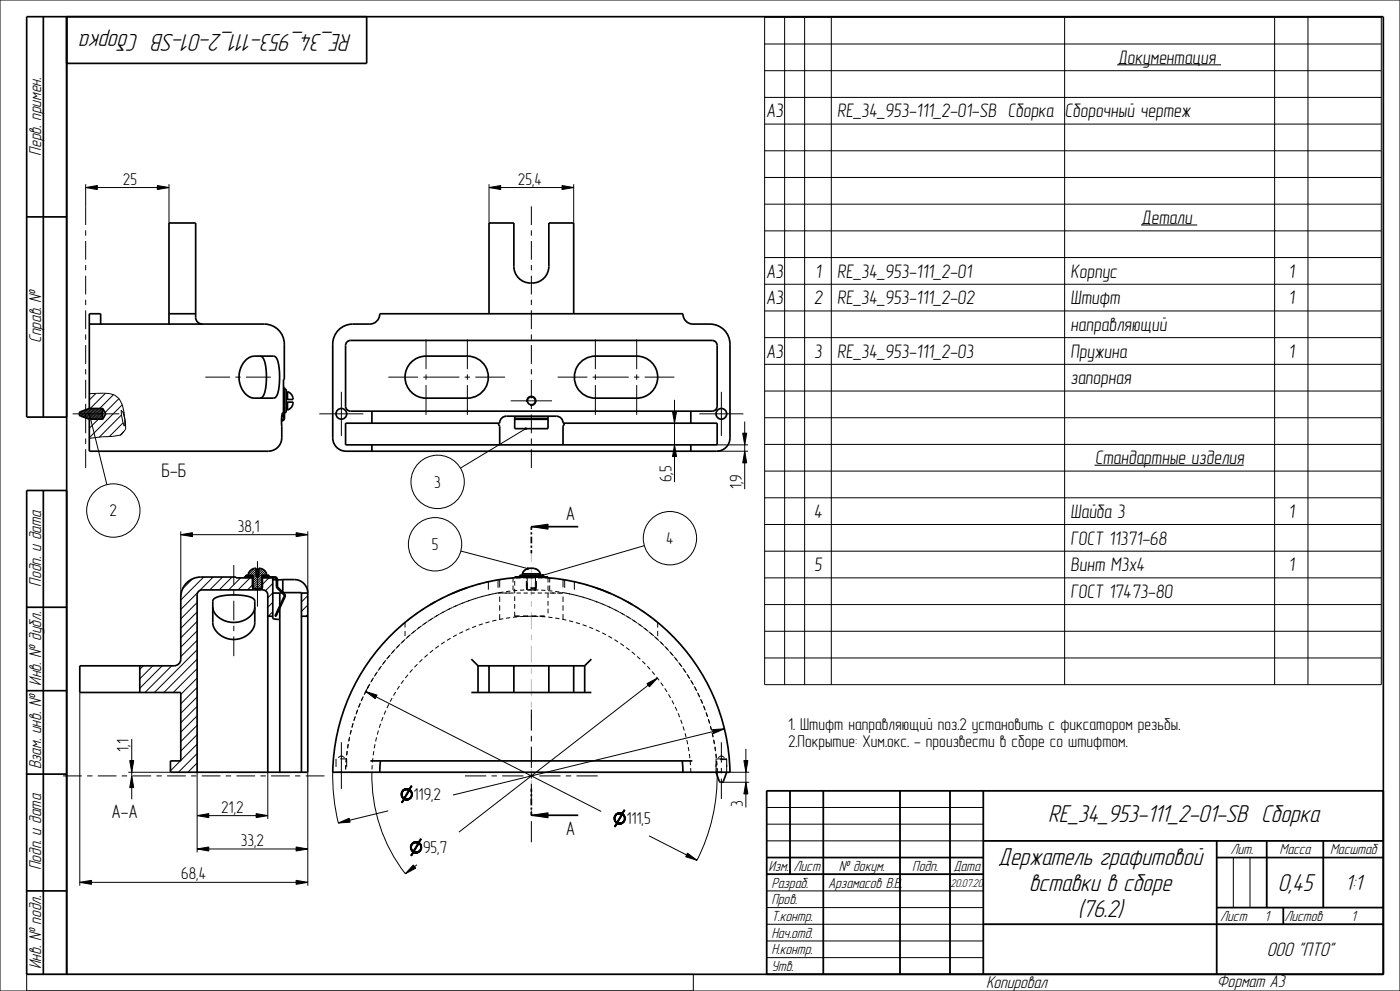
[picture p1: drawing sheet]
<svg xmlns="http://www.w3.org/2000/svg" width="420mm" height="297mm" viewBox="0 0 420 297" stroke-linecap="round" stroke-linejoin="round" font-family="sans-serif">
<path d="M159.4 157.8l5-.7v1.5zM159.4 244.3l5-.7v1.5z" fill="#000"/>
<g fill="none" stroke="#000" stroke-width=".3">
<path d="M0 0h420v297h-420zM26.8 118a20.4 20.4 0 0 1 7.5 .3l1.4 1.2M28.8 117.9l-2 2M31.6 117.9l-4.5 4.5M34 118.3l-4.1 4.1M35.7 119.4l-4.2 4.2M35.7 119.5l1 1.8M24.4 123.3l-.6 .6M25.1 123.1l-1.3 1.2M25.7 122.8l-1.7 1.8M26.4 122.6l-2.1 2.1M27 122.4l-2.4 2.4"/>
<path d="M27.4 122.4l-2.5 2.5M27.8 122.4l-2.6 2.6M28.3 122.4l-2.8 2.8M28.7 122.4l-2.9 2.9M29.1 122.4l-3 3M29.5 125.6l-2.7 2.8M29.5 122.4l-3 3.1M30 122.4l-3.2 3.2M30.4 122.4l-3.2 3.2M30.7 122.5l-3.1 3.1M30.8 122.9l-2.8 2.7M30.8 123.3l-2.3 2.3"/>
<path d="M30.8 123.7l-1.9 1.9M30.8 124.2l-1.5 1.4M30.8 124.6l-1 1M30.8 125l-.6 .6M36.4 124.4v-1.5l.5 .7 .7 2.4 .1 2.6-1.4 1.8-2.6 .4-3.1 .1-3.8 .5M36.4 124.4l-6.6 6.6M36.7 121.3a13.3 13.3 0 0 1 .6 6.4l-.9-3.3M36.7 121.3l-9.9 9.9M36.9 126.7l-4.1 4.1M37.2 129.3l-1.2 1.1M37.2 123.6l-.2 .2M37.6 126l-.2 .2"/>
<path d="M158 120.5l.1-1 .8-.7a1.42 1.42 0 0 1 1.9 1.2 1.42 1.42 0 0 1-1.8 1.5M159.4 157.8l5-.7v1.5zM57.7 173.5l-2.9 2.9M59.3 177.6l-5.1 5.1M61.1 172.9l-6.9 6.9M64 172.9l-4.1 4.1M66.8 172.9l-3.9 3.9M69.6 172.9l-3.8 3.9M72.2 173.2l-3.6 3.6M73.2 173.1l.1 .1M73.2 173l.3 .2M73.3 172.9l.3 .3"/>
<path d="M73.5 172.9l.3 .3M73.6 172.9l.3 .3M73.7 172.9l.3 .3M73.8 172.4l-.1 .3M73.9 172.9l.3 .3M74 172.9l.3 .3M74.2 172.9l.3 .3M74.3 172.4l-.1 .5M74.3 172.9l.3 .3M74.4 172.9l.3 .3M74.6 172.9l.3 .3M74.8 172.4l-.1 .5 .3 .3-3.6 3.6"/>
<path d="M74.9 172.9l.3 .3M75 172.9l.3 .3M75.2 172.9l.3 .3M75.3 172.4l-.1 .5M75.3 172.9l.3 .3M75.4 172.9l.3 .3M75.6 172.9l.1 .1M75.7 172.9h.1M75.7 175.3l-1.5 1.5M75.8 173.2v3.6M76 172.4v4M76.2 170.4l-1.7 1.7"/>
<path d="M76.8 170.4l-1.9 2M76.8 171.1l-1.2 1.3M76.8 171.8l-1.1 1.1M76.8 172.5l-1.1 1.1M77.2 172.8l-1.5 1.5M77.7 170.3h-.1M78.2 170.4l-.6 .6M78.5 172.4v4M78.7 173.2v3.6M78.7 172.6l-3 3M78.7 173.3l-2.9 2.9M78.7 174l-2.4 2.4"/>
<path d="M78.7 174.6l-1.7 1.8M78.7 175.3l-1.1 1.1M78.7 176l-.4 .4M78.7 173.1l.1 .1M78.7 172.9l.3 .3M78.7 170.6l-1.1 1.1M78.8 172.9l.3 .3M79 172.9l.3 .3M79.1 172.9l.3 .3M79.2 170.8l-1.6 1.6M79.3 172.9l.3 .3M79.3 172.4l-.1 .5"/>
<path d="M79.4 172.9l.3 .3M79.5 171.1l-3.8 3.8M79.5 172.9l.3 .3M79.7 172.9l.3 .3M79.8 172.4l-.1 .5M79.8 171.5l-.9 .9M79.8 172.9l.3 .3M80 172.9l.3 .3M80 172l-.4 .4M80.1 172.9l.3 .3M80.3 172.4l-.1 .5 .3 .3M80.4 172.9l.3 .3-2 1.9"/>
<path d="M80.5 172.9l.3 .3M80.7 172.9l.3 .3M80.8 172.9l.3 .3M80.9 172.9l.3 .3M81.1 172.9l.3 .3M81.2 172.9l.3 .3M81.4 172.9l.3 .3M81.5 172.9l.3 .3M81.7 172.9l.3 .3M81.8 172.9l.3 .3M81.8 174.9l-2.1 2.1M81.8 177.7l-1.5 1.5"/>
<path d="M81.9 172.9l.3 .3M82.1 172.9l.3 .3M82.2 172.9l.4 .3M82.4 172.9l.8 .9M82.5 172.9l.7 .7M82.7 173l.5 .4M82.9 173.6l.3 .3M82.9 175.6l.5 .4M82.9 175.4l.3 .3M82.9 175.3l.3 .3M82.9 175.2l.3 .3M82.9 175l.3 .3"/>
<path d="M82.9 174.9l.3 .3M82.9 174.7l.3 .3M82.9 174.6l.3 .3M82.9 174.5l.3 .3M82.9 174.3l.3 .3M82.9 174.2l.3 .3M82.9 174l.3 .3M82.9 173.9l.3 .3M82.9 173.7l.3 .3M82.9 175.7l2.6 2.6M83 175.9l2.6 2.6M83.1 176.2l2.5 2.4"/>
<path d="M84.7 180l.2 .2M84.7 179.9l.2 .2M84.7 179.8l.3 .2M84.8 179.7l.2 .2M84.8 179.6l.3 .2M84.9 179.5l.2 .2M84.9 179.4l.3 .2M85 179.3l.2 .2M85 179.2l.2 .2M85.1 179.1l.2 .2M85.1 179l.2 .3M85.2 178.9l.2 .3"/>
<path d="M85.2 178.8l.2 .3M85.2 178.7l.3 .3M85.3 178.5l.2 .2M85.3 178.6l.2 .3M92.3 178.5l-1.9 1.9M140.8 180l-1.2 .4M142.8 179.3l-1.2 .4M144.8 178.7l-1.2 .4M146.9 178.2l-1.3 .3M148.9 177.8l-1.2 .2M149.9 177.6v.1M150.8 177.7h1.2"/>
<path d="M151 177.4l-1.2 .2M152.9 177.7h1.2M153.1 177.1l-1.3 .2M154 173.2h.1M154.4 173.2h.1M154.4 174.1v1.4M154.4 176.4v1.4M154.4 178.7v1.4M154.8 173.2h1.3M155 177.7h1.2M155.2 177l-1.3 .1M155.2 176.9v.1"/>
<path d="M156.7 171.8v.1M156.8 171.8h-.1M156.9 171.6l-.1 .2M156.9 171.5v.1M157 173.2h1.3M157.1 177.7h1.3M157.3 176.8l-1.3 .1M157.5 170.8l-.6 .7M157.6 170.8h-.1M157.7 170.7l-.1 .1M157.8 172.4h1.6M157.9 172.8h1.8"/>
<path d="M158 172.5v.3M158 174.6v2.2M158 176.2l.2 .2M158.2 172.4v2.4M158.3 176.8h-.1M158.4 176.8h-.1M158.4 176.8h.1M158.5 170.4h.1M158.6 170.4h-.1M158.6 170.4h.1M158.7 176.8h-.3M158.8 176.8h-.2"/>
<path d="M158.8 176.8h.1M159 176.8h.1M159 176.8h-.3M159.1 176.8h-.1M159.1 176.1h1.8M159.1 176.8h.1M159.2 173.2h1.3M159.2 177.7h1.3M159.3 176.8h-.1M159.3 176.8h.1M159.4 176.8h-.1M159.4 176.8h-1.3"/>
<path d="M159.4 176.8h.1M159.4 176.8h-.3M159.5 176.8h.1M159.6 176.8h.1M159.9 176.8h.1M159.9 176.8h.4M160.1 176.8h.1M160.2 176.8h.1M160.3 176.8h.5M160.3 176.8h.1M160.3 170.4h.1M160.4 170.4h.1"/>
<path d="M160.4 176.8h.1M160.4 170.4l.2 .1M160.5 172.4h1.6M160.6 170.5h.1M160.6 170.5l.3 .1M160.7 172.4v2.4M160.8 176.2l-1.6 .2M160.8 176.8h.1M160.8 176.8h.7M160.8 174.6v2.2M160.9 172.5v.3M160.9 170.6h.1"/>
<path d="M160.9 170.6l.6 .4M161.3 177.7h1.3M161.4 173.2h1.3M162.1 171.8h.1M162.1 171.8v.2M162.4 176.9h1.2M163.4 177.7h1.3M163.6 173.2h1.3M164.4 173.2v1.4M164.4 175.5v1.4M164.4 177.8v1.4M164.5 177l1.2 .1"/>
<path d="M165.5 177.7h1.3M166.6 177.2l1.2 .2M167.6 177.7h1.3M168.6 177.6l1.3 .2M168.9 177.6v.1M170.7 177.9l1.3 .3M172.8 178.4l1.2 .3M174.8 179l1.2 .3M176.8 179.6l1.2 .4M43 199.5l-1.1 1.1M45.8 199.5l-3.9 3.9M48.7 199.5l-6.8 6.8"/>
<path d="M51.5 199.5l-8 8M59.1 180.6l-4.9 4.9M59.1 183.4l-4.9 4.9M59.1 186.2l-4.9 4.9M59.1 189.1l-4.9 4.9M59.1 191.9l-4.9 4.9M59.1 194.7l-12.8 12.8M59.1 197.6l-9.9 9.9M81.8 180.5l-1.5 1.5M81.8 183.3l-1.3 1.4M82.5 184.5l.2 .2M82.6 184.4l.2 .3"/>
<path d="M82.6 184.3l.3 .3M82.7 184.2l.2 .3M82.7 184.1l.2 .3M82.8 184l.2 .3M82.8 183.9l.2 .3M82.9 183.8l.2 .3M82.9 183.8l.2 .2M82.9 183.7l.3 .2M83 183.6l.2 .2M83 183.5l.3 .2M83.1 183.4l.2 .2M83.1 183.3l.3 .2"/>
<path d="M83.2 183.2l.2 .2M83.2 183.1l.2 .2M83.3 183l.2 .2M83.3 182.9l.2 .2M83.4 182.8l.2 .2M83.4 182.7l.2 .2M83.4 182.6l.3 .2M83.5 182.5l.2 .2M83.5 182.4l.3 .2M83.6 182.3l.2 .2M83.6 182.2l.2 .2M83.7 182.1l.2 .2"/>
<path d="M83.7 182l.2 .2M83.8 181.9l.2 .2M83.8 181.8l.2 .2M83.8 181.7l.3 .3M83.9 181.6l.2 .3M83.9 181.5l.3 .3M84 181.4l.2 .3M84 181.3l.3 .3M84.1 181.2l.2 .3M84.1 181.1l.2 .3M84.2 181.1l.2 .2M84.2 181l.2 .2"/>
<path d="M84.3 180.9l.2 .2M84.3 180.8l.2 .2M84.3 180.7l.3 .2M84.4 180.6l.2 .2M84.4 180.5l.3 .2M84.5 180.4l.2 .2M84.5 180.3l.2 .2M84.6 180.2l.2 .2M84.6 180.1l.2 .2M92.3 181.3l-1.9 1.9M92.3 184.2l-.5 .5M114.2 199.9l-.7 1.1"/>
<path d="M115.5 198.2l-.8 1M116.8 196.6l-.8 1M118.2 195l-.9 1M119.6 193.5l-.8 .9M121.1 192l-.9 .9M122.7 190.6l-.9 .8M124.3 189.2l-1 .8M125.2 199.1l-.9 .9M126 187.9l-1 .8M126.7 197.6l-.9 .9M127.7 186.7l-1 .7M128.3 196.2l-.9 .8"/>
<path d="M129.4 185.5l-1 .7M129.9 194.8l-.9 .8M131.2 184.4l-1 .7M131.6 193.6l-1 .7M133.1 183.4l-1.1 .6M133.4 192.4l-1.1 .7M135 182.4l-1.2 .6M135.2 191.3l-1.1 .6M136.9 181.5l-1.2 .6M137 190.2l-1.1 .6M138.8 180.7l-1.2 .5M138.9 189.3l-1.1 .5"/>
<path d="M140.9 188.4l-1.2 .5M142.8 187.7l-1.2 .4M144.8 187l-1.2 .4M146.9 186.4l-1.3 .3M148.9 185.9l-1.2 .2M151 185.4l-1.3 .3M153.1 185.1l-1.3 .2M154.4 181v1.4M154.4 183.3v1.4h1.5M154.4 184.6h1.5M155.1 184.9l-1.2 .1M155.2 184.9h-.1"/>
<path d="M156.9 184.7h1.5M156.9 184.6h1.5M157.3 184.7l-1.3 .1M158.1 184.7h2.8M159.4 184.6h1.5M160.3 184.7h1.2M161.9 184.7h1.5M161.9 184.6h1.5M162.4 184.8l1.2 .1M164.4 184.6h.1M164.4 180.1v1.4M164.4 182.4v1.4"/>
<path d="M164.4 184.7h.1M164.5 185l1.2 .1M166.6 185.2l1.2 .2M168.7 185.6l1.2 .3M170.7 186l1.3 .4M172.8 186.6l1.2 .4M174.8 187.2h.1M174.8 187.2l1.2 .5M176.8 188l1.2 .4M178.7 188.8l1.2 .5M178.8 180.3h.1M178.8 180.3l1.2 .4"/>
<path d="M180.6 189.7l1.2 .5M180.8 181l1.1 .5M182.5 190.6l1.1 .7M182.7 181.9l1.2 .5M184.4 191.7l1 .7M184.6 182.8l1.1 .6M186.1 192.8l1.1 .8M186.5 183.8l1.1 .6M187.9 194.1l1 .7M188.3 184.9l1.1 .6M189.5 195.4l1 .8M190.1 186l1 .7"/>
<path d="M191.1 196.7l1 .9M191.8 187.2l1 .7M192.7 198.2l.9 .9M193.5 188.4l1 .8M194.2 199.7l.8 .9M195.2 189.8l.9 .8M196.7 191.1l1 .9M198.3 192.6l.9 .9M199.8 194.1l.8 .9M201.2 195.6l.8 1M202.6 197.2l.8 1M203.9 198.9l.7 1"/>
<path d="M59.1 200.4l-7.1 7.1M59.1 203.2l-4.9 4.9M59.1 206l-4.9 4.9M59.1 208.9l-4.9 4.9M59.1 211.7l-4.9 4.9M59.1 214.5l-4.9 4.9M59.1 217.4l-4.9 4.9M105.3 218.9l-.3 1.3M105.9 216.9l-.3 1.2M106.5 214.9l-.4 1.2M107.2 212.9l-.4 1.2M107.5 212.1h.1"/>
<path d="M108 210.9l-.5 1.2M108.9 209l-.6 1.2M109.8 207.1l-.6 1.1M110.8 205.2l-.6 1.2M111.9 203.4l-.7 1.1M113 201.7l-.7 1M113.5 218.9l-.3 1.3M114.2 216.9l-.4 1.2M114.9 214.9l-.4 1.2M115.7 213l-.5 1.1M116.6 211.1l-.5 1.1M117.6 209.2l-.6 1.1"/>
<path d="M118.7 207.4l-.6 1.1M119.9 205.6l-.7 1.1M121.1 203.9l-.8 1M122.4 202.2l-.8 1M123.8 200.6l-.9 1M195.6 201.2l.8 1M197 202.9l.7 1M198.2 204.6l.8 1M199.4 206.3l.7 1.1M200.5 208.1l.7 1.1M201.6 209.9l.6 1.2M202.5 211.8l.6 1.2"/>
<path d="M203.4 213.8l.5 1.1M204.2 215.7l.4 1.2M204.9 217.7l.4 1.2M205.1 200.6l.7 1.1M205.5 219.7l.3 1.3M206.3 202.4l.7 1M207.4 204.2l.6 1M208.4 206l.6 1.1M209.4 207.9l.5 1.1M210.3 209.8l.5 1.1M211.1 211.7l.5 1.2M211.9 213.7l.4 1.2"/>
<path d="M212.5 215.7l.4 1.2M213.1 217.7l.4 1.2M213.7 219.7l.2 1.3M51.3 228l-.2 .2M54.1 228l-3 3M59.1 220.2l-4.9 4.9M59.1 223l-4.9 4.9M59.1 225.8l-5.6 5.6M59.1 228.7l-2.7 2.7M103.7 229.3v1.3M103.9 227.2l-.1 1.3M104.2 225.1l-.2 1.3"/>
<path d="M104.5 223l-.2 1.3M104.9 221l-.3 1.2M111.7 229.3l-.1 1.3M111.9 227.2l-.2 1.3M112.1 225.1l-.1 1.3M112.5 223l-.2 1.3M113 221l-.3 1.2M206 221.8l.3 1.2M206.5 223.9l.2 1.2M206.8 226l.2 1.2M207 228.1l.1 1.2M207.2 230.2v1.2"/>
<path d="M214.1 221.8l.2 1.2M214.5 223.9l.2 1.2M214.8 226l.1 1.2M214.8 229.2v2.2M215 228.1l.1 1.2M215.1 230.2v1.2M216.1 227.6h1.9M216.7 227.4l-1.8 .2M217.8 227.4l.1 .2M218 229.2v2.2M230 237h185v55h-185zM237 237v25"/>
<path d="M247 237v55M270 237v55M285 237v55M295 237v55M159.4 244.3l5-.7v1.5zM230 242h65M230 247h65M230 252h185M230 257h65M365 257h50M365 252v40M370 257v15"/>
<path d="M375 257v15M380 252v20M397 252v20M230 262h65M230 267h65M230 272h65M230 277h185M365 272h50M385 272v5M8 297v-5h200v5M230 282h65M230 287h65"/>
</g>
<g fill="none" stroke="#000" stroke-width=".51">
<path d="M13 5v120M20 5v287M110 5v14h-90M8 65h12M26.8 97.1h52.5a6 6 0 0 1 6 6M30.2 97.1v-3.1h-3.4v28.4M50.7 97.1v-30.3h8v28.3a2 2 0 0 0 2 2M50.7 94h8M101.6 98.9l1-.9 1.9-.7 6.4-.2a3 3 0 0 0 3-3.1h91a3 3 0 0 0 3 3.1h5.1a6 6 0 0 1 6 6v28.1a4 4 0 0 1-4 4h-111.2a4 4 0 0 1-4-4v-28.1l.4-2 .5-1.2zM146.7 94v-27.2h7.5v13a5.3 5.3 0 0 0 5.2 5 5.3 5.3 0 0 0 5.3-5v-13h7.4v27.2M85 116.1h.3v9.2a.81 .81 0 0 1-.8 .8M85.3 113.7h-.3v11.6l-.2 .5h-.3"/>
<path d="M85.8 119.7h2.1M86.2 117.4v2.3M104.1 102.5l1.1-.5h108.4a1.5 1.5 0 0 1 1.5 1.5v18.2a1.5 1.5 0 0 1-1.5 1.5h-108.4a1.5 1.5 0 0 1-1.5-1.5v-18.2zM20 125h-12v-120h407v287h-407v-145h12M26.8 125.6v9.6h53.7a4 4 0 0 0 4-4M26.8 122.4l-2.7 1-.3 .5v.5l.3 .3 2.7 .9M26.8 125.6h4M26.8 122.4h4M30.6 122.4l.2 .2M30.8 122.4l1 1.6-1 1.6M30.8 122.4v3.2M30.8 125.4l-.2 .2"/>
<path d="M85 124.7h.1M85.8 120.5h2.1M86.2 120.5v2.4M103.7 126.8l46.2-.1a2 2 0 0 1 2-2h15a2 2 0 0 1 2 2.1h46.2v6.5h-111.4zM111.6 123.2v3.6M111.6 133.3v1.9M154.4 124.7v3.8h10v-3.8M154.4 125.7h10M154.4 125.4h10M207.2 123.2v3.6M207.2 133.3v1.9M13 147v145"/>
<path d="M159.4 159.5v.7M173.5 157.8h-14.1v1M74.5 172.4a2.3 2.3 0 0 1 2.3-2.1v2.5h.8v-2.5a2.35 2.35 0 0 1 2.4 2.1M75.6 172.4v.5M75.7 173.2h-4.9v-.3h-10.6a6 6 0 0 0-6 6v18.6a2 2 0 0 1-2 2h-28.3v8h30.3v20.5h-3.1v3.4h41.2v-53.7M75.7 172.9h-2.5v.3M75.7 172.4v3.7l.3 .3h2.5M76 172.4h-2.3v.5M76 176.8h-15.4a1.5 1.5 0 0 0-1.5 1.5v53.1M76 176.8h2.4M76 176.4v.4M76.8 172.4h.8"/>
<path d="M78.4 176.8a1.57 1.57 0 0 1 1.9 1.5v53.1M78.4 176.4v.4M78.5 172.4h2.2v.5M78.7 172.9h3.7a.8 .8 0 0 1 .8 .8l.1 2.2 2 2.1 .3 .7-2.8 6-.3-.1 2.7-6.2-2.2-2.3-.1-2.4-.2-.4-4-.1M78.7 172.4v3.7l-.2 .3M78.8 172.4v.5M81.8 173.2v12.1l2.1 .3v45.8M88.3 173.7l1.6 .3 1.3 .9 .8 1.3 .3 1.5M90.4 177.7h1.9M90.4 177.6v53.8M154.4 173.2v-.3h10v.3M156.7 172l1-1.3 1.7-.4 1.8 .4 .9 1.3"/>
<path d="M156.7 172v.4M156.7 172h5.4M159.4 160.8v2M159.4 163.5v.7M159.4 164.8v1M162.1 172v.4M8 182h12M41.9 199.5v8M80.3 184.7h1.5M90.4 184.7h1.9M117.7 190a59.6 59.6 0 0 1 64.3-12.6 59.6 59.6 0 0 1 37 54h-119.2a59.4 59.4 0 0 1 17.9-41.4zM141.4 197.5l2 2"/>
<path d="M143.4 199.5v8M143.4 199.5h32M146.7 199.5v8M154.2 199.5v8M164.7 199.5v8M172.1 199.5v8M175.4 199.5v8M177.4 197.5l-2 2M8 207h12M141.4 207.5h36M8 232h12M111.1 228h96.6"/>
<path d="M114.1 228l-.2 3.4M159.4 236.3v1M159.4 238v.7M159.4 239.3v2M204.7 228l.2 3.4M214.8 231.4l1 2.7 .4 .3h.6l.2-.3 1-2.7M237 237v25M247 237v55M270 237v55M285 237v55M295 237v55M415 237h-185v55"/>
<path d="M159.4 243.3v1h14.1M159.4 242v.7M230 257h65M295 252h120M365 257h50M365 252v40M380 252v20M397 252v20M8 267h12M230 262h65M295 277h120M365 272h50"/>
<path d="M385 272v5"/>
</g>
<g fill="none" stroke="#b5b5b5" stroke-width=".3">
<path d="M159.4 165.8v2.6M159.4 170v1.7M159.4 173.4v5M159.4 180.1v1.7M159.4 183.5v5M159.4 190.2v1.7M159.4 193.5v5.1M159.4 200.3v1.6M159.4 203.6v5M159.4 210.3v1.7M159.4 213.7v5M159.4 220.4v1.7"/>
<path d="M159.4 223.8v5M159.4 230.5v1.6M159.4 233.8v2.5"/>
</g>
<!-- layer: AXES -->
<g fill="none" stroke="#000" stroke-width=".3">
<path d="M25.7 61.8v5.6M25.7 69v1.6M25.7 72.2v5.6M25.7 79.4v1.6M159.4 61.8v5.6M159.4 69v1.6M159.4 72.2v5.6M159.4 79.4v1.6M25.7 82.6v5.6M25.7 89.8v1.6M25.7 93v5.6M159.4 82.6v5.6"/>
<path d="M159.4 89.8v1.6M159.4 93v5.6M25.7 100.2v1.6M25.7 103.4v5.6M25.7 110.6v1.6M25.7 113.8v5.6M61.6 113h7.4M70.6 113h1.6M73.8 113h7.4M102.4 117.4v13.2M116.5 113h8.9M127 113h10.8"/>
<path d="M127.8 101.7v8.9M127.8 112.2v1.6M127.8 115.4v8.9M139.4 113h1.6M140.2 101.7v8.9M140.2 112.2v1.6M140.2 115.4v8.9M142.6 113h8.9M159.4 100.2v1.6M159.4 103.4v5.6M159.4 110.6v1.6M159.4 113.8v5.6"/>
<path d="M167.3 113h8.9M177.8 113h10.8M178.6 101.7v8.9M178.6 112.2v1.6M178.6 115.4v8.9M190.2 113h1.6M191 101.7v8.9M191 112.2v1.6M191 115.4v8.9M193.4 113h8.9M216.4 117.4v13.2M21.8 124h14"/>
<path d="M25.7 121v1.6M25.7 124.2v5.6M25.7 131.4v1.6M25.7 134.6v5.6M95.8 124h13.2M153.2 120.1h12.4M159.4 121v1.6M159.4 124.2v5.6M159.4 131.4v1.6M159.4 134.6v5.6M209.8 124h13.2M70.1 169.3v6"/>
<path d="M70.1 176.9v1.6M77.2 168.2v13.6M133.1 179.1l-1.5 .7M135.6 177.9l-1.5 .7M141.6 179.7l-1.2 .4M142.3 175.5l-1.3 .3M143.7 179.1l-1.3 .3M144.4 174.9l-1.3 .3M145.2 174.6l1.3-.2v2.3M145.7 178.5l-1.2 .3M147.8 178l-1.2 .3M149.4 173.8v2.4"/>
<path d="M149.4 177.7h1.4M149.5 177.7h.1M149.7 173.7h.2v2.3M149.7 173.7h-.1M149.9 177.6l-1.3 .2M149.9 177.7h.1M149.9 178.8v1.6M151.7 177.7h1.3M153.9 173.2v1.4M153.9 175.5v1.3M157.9 173.2h1.8M158.2 174.6v2.2"/>
<path d="M159.7 172.9h-1.8v.2M160.6 174.6v2.2h-1.4M160.9 172.9v.2M164.9 173.2v1.4M164.9 175.5v1.3M164.9 177.7h1.4M167.2 177.7h1.3M168.9 173.7v2.3M168.9 177.7h.1M168.9 178.8v1.6M169.1 173.7l.3 .1v2.4M169.3 177.7h.1"/>
<path d="M169.7 177.8l1.3 .2M171.8 178.2l1.3 .3M172.3 174.4v2.3M173.2 174.5l1.2 .4M173.9 178.7l1.2 .4M175.3 175.1l1.2 .4M176 179.3l1.2 .4M177.4 175.7l1.2 .4M178 180l1.2 .4M184.2 178.3l1.5 .8M186.7 179.6l1.5 .7M70.1 180v6"/>
<path d="M70.1 187.6v1.5M70.1 190.7v6M114.5 199.6l-.8 1M115.8 197.9l-.8 1M117.1 196.2l-.8 1M118.5 194.6l-.8 1M120 193.1l-.9 .9M121.5 186.5v1.6M121.5 189.1v1.5M121.6 191.6l-1 .9M123.2 190.2l-1 .8M123.3 185.1l-1.1 .9"/>
<path d="M124.8 188.8l-1 .8M125.2 183.7l-1.1 .8M126.5 187.5l-1 .8M127.2 182.4l-1.2 .8M128.3 186.3l-1.1 .7M129.1 181.2l-1.1 .7M130.1 185.1l-1.1 .7M131.9 184.1l-1.1 .6M133.8 183l-1.2 .6M135.7 182.1l-1.2 .5M137.6 181.2l-1.1 .5M139.6 180.4l-1.2 .5"/>
<path d="M149.9 181.4v1.6M149.9 184.1v1.5M168.9 181.4v1.6M168.9 184.1v1.5M180 180.7l1.2 .5M182 181.6l1.1 .5M183.9 182.5l1.1 .5M185.8 183.4l1.1 .7M187.7 184.5l1.1 .6M189.5 185.6l1.1 .7M190.5 181.7l1.2 .7M191.3 186.8l1 .7"/>
<path d="M192.4 182.9l1.2 .8M193 188l1 .8M194.4 184.3l1.1 .8M194.7 189.4l1 .8M196.2 185.7l1.1 .8v1.6M196.3 190.7l1 .9M197.3 189.1v1.5M197.9 192.2l.9 .9M199.4 193.7l.9 .9M200.9 195.3l.8 .9M202.3 196.9l.8 1M203.6 198.5l.8 1.1"/>
<path d="M105.4 218.8l-.3 1.2M106 216.7l-.4 1.2M106.6 214.7l-.4 1.2M107.3 212.7l-.4 1.2M108.1 210.7l-.5 1.2M109 208.7l-.5 1.2M109.9 206.8l-.5 1.2M111 204.9l-.7 1.2M112.1 203.1l-.7 1.1M113.2 201.3l-.7 1.1M159.4 212.6v6.4M204.9 200.3l.7 1"/>
<path d="M206.1 202l.6 1.1M207.2 203.8l.6 1.1M208.3 205.7l.6 1.1M209.3 207.6l.5 1.1M210.2 209.5l.5 1.2M211 211.5l.5 1.2M211.8 213.5l.4 1.2M212.5 215.5l.4 1.2M213.1 217.5l.3 1.3M213.6 219.6l.3 1.2M18.9 232.5h5.6M26.1 232.5h1.6"/>
<path d="M29.3 232.5h5.6M36.5 232.5h1.6M39.7 232.5h5.6M46.9 232.5h1.6M50.1 232.5h5.6M57.3 232.5h1.6M60.5 232.5h5.6M67.7 232.5h1.6M70.9 232.5h5.6M78.1 232.5h1.6M81.3 232.5h5.6M88.5 232.5h1.6"/>
<path d="M91.7 232.5h5.6M100.8 227.4v2.4M100.8 231.4h1.9M101.4 227.1l1-.6 1 .6M102.1 227.4h1.9v2.4M102.4 222.4v14M103.8 229.3l-.1 1.3M103.9 227.2l-.1 1.3M104.2 225.1l-.2 1.2M104.5 222.9l-.2 1.3M104.9 220.8l-.3 1.3M139.5 232.5h6.4"/>
<path d="M147.5 232.5h1.6M150.7 232.5h6.3M158.6 232.5h1.6M159.4 220.6v1.6M159.4 223.8v6.3M159.4 231.7v1.6M159.4 234.9v6.4M161.8 232.5h6.4M169.8 232.5h1.6M172.9 232.5h6.4M214.1 221.7l.2 1.2M214.5 223.8l.2 1.3"/>
<path d="M214.8 225.9l.1 1.3M214.8 231.4h1.9M214.8 227.4v2.4M215 228l.1 1.3M215.1 230.2v1.2M215.4 227.1l1-.6 1 .6M216.1 227.4h1.9v2.4M216.4 222.4v6.1M216.4 230.1v1.6M216.4 233.3v6.1M159.4 242.9v1.6M159.4 246.1v6.3"/>
</g>
<g fill="none" stroke="#000" stroke-width=".51">
<path d="M73.5 108.2a3.9 3.9 0 0 1 2.7-1.5h5.9a1.79 1.79 0 0 1 1.3 1.7 20.5 20.5 0 0 1-.3 10l-.3 .5-.7 .4h-5.9a6 6 0 0 1-4.5-6.3l.5-2.7zM78 106.7a3 3 0 0 1 1.7 3.1 15.7 15.7 0 0 1-.9 9.1l-.8 .4M85.3 103.1v10.6M123.4 108.6a6.3 6.3 0 0 1 4.4-1.9h12.4a6.3 6.3 0 0 1 6.3 6.3 6.3 6.3 0 0 1-6.3 6.3h-12.4a6.3 6.3 0 0 1-5.8-3.9 6.3 6.3 0 0 1 1.4-6.8zM174.2 108.6l2-1.4 1.6-.4 13.2-.1a6.3 6.3 0 0 1 6.3 6.3 6.3 6.3 0 0 1-6.3 6.3h-12.4a6.3 6.3 0 0 1-5.8-3.9 6.3 6.3 0 0 1 1.4-6.8zM84.5 124.7h.5l-.2-1-.3 1.7v5.8M149.5 126.8l.4 .9v5.6M169.3 126.8l-.4 .9v5.6M64.2 179.5l.1-.1a16.7 16.7 0 0 1 11.1-.3l.7 .4 .3 .6v6.5a6.4 6.4 0 0 1-9.6 4.2 5.3 5.3 0 0 1-3-4.2v-6.4zM81.8 173.7l1.1 .1M81.8 177.7h2.1M84.6 177.6l-.7 .1v3.8"/>
<path d="M84.8 173.7l-1.6 .1M84.8 173.7v3.8M84.8 173.7h3.5M85 177.6h5.4M140.2 176.1l-4.6 1.8M178.6 176.1l4.6 1.8M63.8 182a6.1 6.1 0 0 0 7.2 4.5 5.7 5.7 0 0 0 5.4-4.5M83.9 182.2v3.4M130.6 180.3l-1.5 .9M188.2 180.3l1.5 .9"/>
<circle cx="102.4" cy="124" r="1.6"/>
<circle cx="159.4" cy="120.1" r="1.19"/>
<circle cx="216.4" cy="124" r="1.6"/>
</g>
<!-- layer: DETAILS -->
<path d="M26.6 123.9l.4-.1v.4l-.4-.1zM157.5 128.4l.4-.1v.4l-.4-.1zM158.1 170.3l.4-.1v.4l-.4-.1zM162.7 172.3l.4-.1v.4l-.4-.1z" fill="#000"/>
<g fill="none" stroke="#000" stroke-width=".3">
<path d="M26.6 123.9l.4-.1v.4l-.4-.1zM26.9 124.3l5.2 20.9M157.5 128.4l.4-.1v.4l-.4-.1zM157.5 128.6l-19.4 11.7M138.3 165.1l19.8 5.2M158.1 170.3l.4-.1v.4l-.4-.1zM162.7 172.3l.4-.1v.4l-.4-.1zM193.3 163.5l-30.2 8.8"/>
<circle cx="34" cy="153" r="8"/>
<circle cx="131.3" cy="144.4" r="8"/>
<circle cx="130.5" cy="163.1" r="8"/>
<circle cx="201" cy="161.3" r="8"/>
</g>
<!-- layer: DRAFT_DIMS -->
<g fill="#000">
<path d="M25.7 56.2l3.5-.6v1.2zM47.2 55.6l3.5 .6-3.5 .6zM146.7 56.2l3.5-.6v1.2zM168.6 55.6l3.5 .6-3.5 .6zM201.8 123.3h1.2l-.6 3.5zM202.4 133.3l.6 3.5h-1.2zM222.8 129.8h1.2l-.6 3.5zM223.4 135.2l.6 3.5h-1.2zM54.2 160.2l3.5-.6v1.2zM88.8 159.6l3.5 .6-3.5 .6zM109.7 207.3l3.4 1-.5 1.1zM194.1 204.9l3.1-1.7-2.4 2.6z"/>
<path d="M213.8 218.7l3.5-.3-3.2 1.4zM39.5 232.5l.6 3.5h-1.2zM38.9 227.9h1.2l-.6 3.5zM120.3 237.8l.4-.1v.2zM120.3 238.1l.4-.2zM120.3 238.3l.4-.1v.2zM120.4 237.6l.3-.1v.2zM120.4 238.5h.3zM120.4 238.7h.4zM120.4 237.4h.4zM120.5 238.8l.5 .1zM120.5 237.2l.5-.1z"/>
<path d="M120.6 239h.5zM120.3 238.3l.3-.2zM120.3 238.1h.3l-.3 .2zM120.7 237h.5zM120.3 237.8l.4 .1-.4 .2zM120.4 237.6l.3 .1-.4 .1zM120.3 238.3l.4 .1-.3 .1zM120.4 237.4l.3 .1-.3 .1zM120.4 238.5h.3l-.3 .2zM120.5 238.8l.3-.1 .1 .1zM120.4 238.7h.4l-.3 .1zM120.8 236.8h.7z"/>
<path d="M120.7 239.2l.5-.1-.3 .2zM120.4 237.4l.5-.2zM120.5 237.2h.4l-.5 .2zM121 239.5h1.9l-1.6 .1zM120.7 237l.3 .1-.5 .1zM120.7 239.2l.5-.1zM122.9 237l-1.4 2.3-.3-.2zM121.3 239.6l1.6-.1zM121 239.5l.3 .1-.9 .9zM120.7 237l.6-.1zM120.8 236.8l.5 .1-.6 .1zM121.4 236.5h1.3z"/>
<path d="M120.9 239.3l.3-.2 .3 .2zM121 239.5l.6-.1zM120.9 239.3h.6zM121.5 239.7l1.2-.1zM121.6 236.4h1zM121 239.5l.7-.1zM120.8 236.8l.9-.1zM121 239.5l.9-.1zM121.8 236.3h.4zM120.8 236.8l1-.1zM121.7 239.7h.8zM121 239.5l1-.1z"/>
<path d="M121.8 236.7l1.2-.1zM121 239.5l1.2-.1zM121.8 239.8l.7-.1zM122 239.8l.5-.1zM122 236.7l1-.1zM121.6 236.4h.8zM121.6 236.4l.6-.1zM122.2 239.4h.9zM122.2 236.7l.8-.1zM122.4 239.4l.8-.1zM122.3 236.7l.7-.1zM121.5 239.7h1z"/>
<path d="M121.4 236.5l1.2-.1zM122.4 236.7l.6-.1zM122.6 236.8h.6zM122.6 236.8h.6l-.3 .2zM121.3 239.6h1.4zM122.7 239.3l.7-.2zM121.1 236.6l1.6-.1zM122.7 236.5l.9-.9-.6 1zM122.6 236.8l.3 .2-1.7 2.1zM121 239.5h1.9zM122.9 237l.4-.1zM123 237.1h.4z"/>
<path d="M123 239l.5-.1-.1 .2zM121.1 236.6l1.6-.1 .3 .1zM123.1 237.2l.3-.1 .1 .2zM123.2 238.7h.4l-.5 .2zM123.1 238.9l.5-.2-.1 .2zM122.9 237l.3-.2 .1 .1zM123.2 237.3h.3l-.3 .1zM123.2 237.4l.3-.1 .1 .1zM122.6 239.3h.6zM123.3 238.6l.4-.1-.1 .2zM123.3 237.6l.3-.2 .1 .2zM123.3 238.4l.4-.1v.2z"/>
<path d="M123.4 237.7l.3-.1v.2zM122.9 239.1h.5zM123.4 237.9l.3-.1-.3 .3zM123.4 238.1l.3-.3v.3zM123.4 238.2l.3-.1v.2zM123 239l.5-.1zM123.1 237.2l.4 .1zM123.3 235.4l.3 .2-.9 .9zM123.3 238.6l.3 .1h-.4zM123.2 237.4h.4zM123.3 238.4l.4 .1-.4 .1zM123.3 237.6h.4z"/>
<path d="M123.4 237.7l.3 .1-.3 .1zM123.4 238.1h.3l-.3 .1zM123.4 238.2l.3 .1-.4 .1zM223.2 227.9h1.2l-.6 3.5zM223.8 234.4l.6 3.5h-1.2zM59.1 254.4l3.5-.6v1.2zM59.1 244.4l3.5-.6v1.2zM76.8 243.8l3.5 .6-3.5 .6zM88.8 253.8l3.5 .6-3.5 .6zM101.5 246.6l3.3-1.4 .2 1.2zM120.4 240.5l.9-.9-.6 1zM123.1 253.7l.4-.1v.2z"/>
<path d="M123.1 253.9l.4-.1zM123.1 254.1h.4v.2zM123.2 253.5l.3-.1v.2zM123.2 254.4h.3zM123.2 254.6h.4zM123.2 253.3h.4zM123.2 256.3l.9-.8-.6 1zM123.3 254.7l.5 .1zM123.3 253.1l.5-.1zM123.4 254.9h.5zM123.1 254.1l.3-.2zM123.1 253.9h.3l-.3 .2z"/>
<path d="M123.5 252.9l.5-.1zM123.1 253.7l.4 .1-.4 .1zM123.2 253.5l.3 .1-.4 .1zM123.1 254.1l.4 .2-.3 .1zM123.2 253.3l.3 .1-.3 .1zM123.2 254.4h.3l-.3 .2zM123.3 254.7l.3-.1 .1 .1zM123.2 254.6h.4l-.3 .1zM123.6 252.7h.7zM123.5 255.1l.5-.1-.3 .2zM123.2 253.3l.5-.2zM123.3 253.1h.4l-.5 .2z"/>
<path d="M123.8 255.3l1.9 .1-1.6 .1zM123.5 252.9l.3 .1-.5 .1zM123.5 255.1l.5-.1zM125.7 252.8l-1.4 2.4-.3-.2zM124.1 255.5l1.6-.1zM123.8 255.3l.3 .2-.9 .8zM123.5 252.9l.6-.2zM123.6 252.7h.5l-.6 .2zM124.2 252.4h1.3zM123.7 255.2l.3-.2 .3 .2zM123.8 255.3h.6zM123.7 255.2h.6z"/>
<path d="M124.3 255.6l1.2-.1zM124.4 252.3h1zM123.8 255.3h.7zM123.6 252.7l.9-.1zM123.8 255.3h.9zM124.6 252.2h.4zM123.6 252.7l1-.1zM123.8 252.6h.8l-1 .1zM124.5 255.6h.8zM123.8 255.3h1zM124.6 252.6l1.2-.1zM123.8 255.3h1.2z"/>
<path d="M124.6 255.7l.7-.1zM124.8 255.7l.5-.1zM124.8 252.6l1-.1zM124.4 252.3h.8zM124.4 252.3l.6-.1zM125 255.3h.9zM125 252.6l.8-.1zM125.2 255.3l.8-.1zM125.1 252.6l.7-.1zM124.3 255.6h1zM124.2 252.4l1.2-.1zM125.2 252.6l.6-.1z"/>
<path d="M125.4 252.7h.6zM125.4 252.7h.6l-.3 .1zM124.1 255.5h1.4zM125.5 255.1l.7-.1zM124 252.5l1.5-.1zM125.5 252.4l.9-.9-.6 1zM125.4 252.7l.3 .1-1.7 2.2zM123.8 255.3l1.9 .1zM125.7 252.8h.4zM125.8 252.9l.4 .1zM125.8 254.9l.5-.1-.1 .2zM124 252.5l1.5-.1 .3 .1z"/>
<path d="M125.9 253h.3l.2 .2zM126 254.6h.4l-.5 .2zM125.9 254.8l.5-.2-.1 .2zM125.7 252.8l.3-.1 .1 .1zM126 253.2h.4l-.4 .1zM126 253.3l.4-.1v.1zM125.4 255.2h.6zM126.1 254.5l.4-.1-.1 .2zM126.1 253.5l.3-.2 .1 .2zM126.1 254.3l.4-.1v.2zM126.2 253.6l.3-.1v.2zM125.7 255h.5z"/>
<path d="M126.2 253.8l.3-.1-.3 .2zM126.2 253.9l.3-.2v.2zM126.2 254.1l.3-.2v.3zM125.9 254.8h.4l-.5 .1zM125.9 253l.5 .2zM126.1 251.3l.3 .2-.9 .9zM126.1 254.5l.3 .1h-.4zM126 253.3h.4zM126.1 254.3l.4 .1-.4 .1zM126.1 253.5h.4zM126.2 253.6l.3 .1-.3 .1zM126.2 253.9h.3l-.3 .2z"/>
<path d="M126.2 254.1l.3 .1-.4 .1zM184.2 245l.4-.1-.1 .2zM184.2 245.3l.3-.2zM184.2 245.5l.3-.1 .1 .2zM184.2 244.8l.4-.1v.2zM184.2 245.7l.4 .1zM184.3 245.9h.4zM184.3 244.6h.4zM184.3 247.7l.9-.8-.6 1zM184.4 246.1l.4 .1zM184.4 244.4l.5-.1zM184.5 246.3h.4z"/>
<path d="M184.2 245.5l.3-.2zM184.2 245.3h.3l-.3 .2zM184.5 244.2h.5zM184.2 245l.3 .1-.3 .2zM184.2 244.8l.4 .1-.4 .1zM184.2 245.5l.4 .1-.4 .1zM184.3 244.6l.3 .1-.4 .1zM184.2 245.7l.4 .1-.3 .1zM184.4 246.1l.3-.2v.1zM184.3 245.9h.4l-.3 .2zM184.7 244.1l.7-.1zM184.6 246.4h.5l-.4 .2z"/>
<path d="M184.3 244.6l.5-.2zM184.4 244.4h.4l-.5 .2zM184.9 246.7l1.9 .1-1.6 .1zM184.5 244.2l.4 .1-.5 .1zM184.6 246.4h.5zM186.7 244.2l-1.3 2.4-.3-.2zM185.2 246.9l1.6-.1zM184.9 246.7l.3 .2-.9 .8zM184.5 244.2l.7-.1zM184.7 244.1h.5l-.7 .1zM185.2 243.7h1.4zM184.7 246.6l.4-.2 .3 .2z"/>
<path d="M184.9 246.7l.6-.1zM184.7 246.6h.7zM185.4 246.9h1.2zM185.5 243.6h.9zM184.9 246.7l.7-.1zM184.7 244.1l.8-.1zM184.9 246.7h.9zM185.7 243.6h.4zM184.7 244.1l1-.2zM185.5 247l.8-.1zM184.9 246.7h1zM185.7 243.9h1.2z"/>
<path d="M184.9 246.7h1.2zM185.7 247l.6-.1zM185.9 247l.4-.1zM185.9 243.9h1zM185.5 243.6h.7zM185.5 243.6h.6zM186.1 246.7l.8-.1zM186 243.9h.9zM186.2 246.6l.9-.1zM186.2 243.9h.7zM185.4 246.9h.9zM185.2 243.7l1.2-.1z"/>
<path d="M186.3 244l.6-.1zM186.4 244h.7zM186.4 244h.7l-.4 .2zM185.2 246.9h1.4zM186.6 246.5l.6-.2zM185 243.8l1.6-.1zM186.6 243.7l.9-.8-.6 1zM186.4 244l.3 .2-1.6 2.2zM184.9 246.7l1.9 .1zM186.7 244.2h.5zM186.8 244.3h.5zM186.9 246.3l.5-.2-.2 .2z"/>
<path d="M185 243.8l1.6-.1 .3 .2zM187 244.4l.3-.1 .1 .2zM187.1 246l.4-.1-.5 .2zM187 246.1l.5-.2-.1 .2zM186.7 244.2l.4-.2 .1 .2zM187 244.5h.4l-.3 .2zM187.1 244.7l.3-.2 .1 .2zM186.4 246.6l.7-.1zM187.2 245.8l.3-.1v.2zM187.2 244.8l.3-.1 .1 .2zM187.2 245.6l.4-.1-.1 .2zM187.2 244.9h.4v.2z"/>
<path d="M186.9 246.3h.3l-.5 .1zM187.3 245.1h.3l-.3 .2zM187.3 245.3l.3-.2v.2zM187.3 245.5l.3-.2v.2zM186.9 246.3l.5-.2zM187 244.4l.4 .1zM187.2 242.7l.3 .2-.9 .8zM187.2 245.8l.3 .1-.4 .1zM187.1 244.7h.4zM187.2 245.6l.3 .1-.3 .1zM187.2 244.8l.4 .1zM187.2 244.9l.4 .2h-.3z"/>
<path d="M187.3 245.3h.3l-.3 .2zM187.3 245.5h.3l-.4 .1zM206.2 255.7l2.9 2.1-3.4-1zM23.9 264.4l3.5-.6v1.2zM88.8 263.8l3.5 .6-3.5 .6zM124 259.2l.7 1-3.1 1.7z"/>
</g>
<g fill="none" stroke="#000" stroke-width=".3">
<path d="M25.7 56.2l3.5-.6v1.2zM25.7 56.2h25M25.7 55.2v6.6M47.2 55.6l3.5 .6-3.5 .6zM50.7 55.2v11.6M146.7 56.2l3.5-.6v1.2zM146.7 55.2v11.6M146.7 56.2h25.4M168.6 55.6l3.5 .6-3.5 .6zM172.1 55.2v11.6M202.4 119.8v24.7M201.8 123.3h1.2l-.6 3.5z"/>
<path d="M202.4 133.3l.6 3.5h-1.2zM215 135.2h9.4M215.1 133.3h9.3M222.8 129.8h1.2l-.6 3.5zM223.4 135.2l.6 3.5h-1.2zM223.4 126.3v20.3M54.2 159.2v19.7M88.8 159.6l3.5 .6-3.5 .6zM92.3 159.2v18.5M54.2 160.2l3.5-.6v1.2zM54.2 160.2h38.1M23.9 207.5v57.9"/>
<path d="M109.7 207.3l3.4 1-.5 1.1zM110.5 205.7l-.8 1.6 70.6 35.9M194.1 204.9l3.1-1.7-2.4 2.6zM197.2 203.2l-59.5 46.2M213.8 218.7l3.5-.3-3.2 1.4zM217.3 218.4l-81.4 19.9M38.5 231.4h12.6M38.9 227.9h1.2l-.6 3.5zM39.5 232.5l.6 3.5h-1.2zM39.5 221.5v18M59.1 231.4v24M80.3 231.4v14"/>
<path d="M92.3 231.4v34M99.8 230.8a59.6 59.6 0 0 0 1.7 15.8l15-3.6M111.6 231.4a47.9 47.9 0 0 0 10 30.5l3.5-2.7M120.3 237.8l.4-.1v.2zM120.3 237.8l.4 .1-.4 .2zM120.3 238.1l.4-.2zM120.3 238.3l.3-.2zM120.3 238.1h.3l-.3 .2zM120.3 238.3l.4-.1v.2zM120.3 238.3l.4 .1-.3 .1zM120.4 237.6l.3-.1v.2zM120.4 237.6l.3 .1-.4 .1z"/>
<path d="M120.4 238.5h.3zM120.4 238.5h.3l-.3 .2zM120.4 238.7h.4zM120.4 238.7h.4l-.3 .1zM120.4 237.4l.5-.2zM120.4 237.4h.4zM120.4 237.4l.3 .1-.3 .1zM120.5 238.8l.3-.1 .1 .1zM120.5 238.8l.5 .1zM120.5 237.2l.5-.1zM120.5 237.2h.4l-.5 .2zM120.6 239h.5z"/>
<path d="M120.7 237l.6-.1zM120.7 237h.5zM120.7 237l.3 .1-.5 .1zM120.7 239.2l.5-.1zM120.7 239.2l.5-.1-.3 .2zM120.8 236.8l.9-.1zM120.8 236.8l1-.1zM120.8 236.8h.7zM120.8 236.8l.5 .1-.6 .1zM120.9 239.3l.3-.2 .3 .2zM120.9 239.3h.6zM121 236.7l2-.1z"/>
<path d="M121 236.6h2M121 239.5l1.2-.1zM121 239.5l1-.1zM121 239.5l.9-.1zM121 239.5l.7-.1zM121 239.5l.6-.1zM121 239.5h1.9zM121 239.5h1.9l-1.6 .1zM121 239.5l.3 .1-.9 .9zM121.1 236.6l1.6-.1zM121.1 236.6l1.6-.1 .3 .1zM121.3 239.6l1.6-.1z"/>
<path d="M121.3 239.6h1.4zM121.4 236.5l1.2-.1zM121.4 236.5h1.3zM121.5 239.7l1.2-.1zM121.5 239.7h1zM121.6 236.4h.8zM121.6 236.4l.6-.1zM121.6 236.4h1zM121.7 239.7h.8zM121.8 236.3h.4zM121.8 236.7l1.2-.1zM121.8 239.8l.7-.1z"/>
<path d="M122 236.7l1-.1zM122 239.8l.5-.1zM122.2 236.7l.8-.1zM122.2 239.4h.9zM122.3 236.7l.7-.1zM122.4 239.4l.8-.1zM122.4 236.7l.6-.1zM122.6 236.8h.6zM122.6 236.8h.6l-.3 .2zM122.6 236.8l.3 .2-1.7 2.1zM122.6 239.3h.6zM122.7 239.3l.7-.2z"/>
<path d="M122.7 236.5l.9-.9-.6 1zM122.9 237l.4-.1zM122.9 237l.3-.2 .1 .1zM122.9 239.1h.5zM122.9 237l-1.4 2.3-.3-.2zM123 237.1h.4zM123 239l.5-.1zM123 239l.5-.1-.1 .2zM123.1 237.2l.3-.1 .1 .2zM123.1 237.2l.4 .1zM123.1 238.9l.5-.2-.1 .2zM123.2 237.3h.3l-.3 .1z"/>
<path d="M123.2 238.7h.4l-.5 .2zM123.2 237.4l.3-.1 .1 .1zM123.2 237.4h.4zM123.3 238.6l.4-.1-.1 .2zM123.3 238.6l.3 .1h-.4zM123.3 235.4l.3 .2-.9 .9zM123.3 237.6l.3-.2 .1 .2zM123.3 237.6h.4zM123.3 238.4l.4-.1v.2zM123.3 238.4l.4 .1-.4 .1zM123.4 237.7l.3-.1v.2zM123.4 237.7l.3 .1-.3 .1z"/>
<path d="M123.4 237.9l.3-.1-.3 .3zM123.4 238.1l.3-.3v.3zM123.4 238.1h.3l-.3 .1zM123.4 238.2l.3-.1v.2zM123.4 238.2l.3 .1-.4 .1zM215.1 231.4a55.8 55.8 0 0 1-6 26.4l-14.4-7.3M216.6 234.4h8.2M219 231.4h5.8M223.2 227.9h1.2l-.6 3.5zM223.8 234.4l.6 3.5h-1.2zM223.8 224.4v17.6M59.1 254.4l3.5-.6v1.2z"/>
<path d="M59.1 244.4l3.5-.6v1.2zM59.1 254.4h33.2M59.1 244.4h21.2M76.8 243.8l3.5 .6-3.5 .6zM88.8 253.8l3.5 .6-3.5 .6zM101.5 246.6l3.3-1.4 .2 1.2zM120.4 240.5l.9-.9-.6 1zM123.1 253.7l.4-.1v.2zM123.1 253.7l.4 .1-.4 .1zM123.1 253.9l.4-.1zM123.1 254.1l.3-.2zM123.1 253.9h.3l-.3 .2z"/>
<path d="M123.1 254.1h.4v.2zM123.1 254.1l.4 .2-.3 .1zM123.2 253.5l.3-.1v.2zM123.2 253.5l.3 .1-.4 .1zM123.2 254.4h.3zM123.2 254.4h.3l-.3 .2zM123.2 254.6h.4zM123.2 254.6h.4l-.3 .1zM123.2 253.3l.5-.2zM123.2 253.3h.4zM123.2 253.3l.3 .1-.3 .1zM123.2 256.3l.9-.8-.6 1z"/>
<path d="M123.3 254.7l.3-.1 .1 .1zM123.3 254.7l.5 .1zM123.3 253.1l.5-.1zM123.3 253.1h.4l-.5 .2zM123.4 254.9h.5zM123.5 252.9l.6-.2zM123.5 252.9l.5-.1zM123.5 252.9l.3 .1-.5 .1zM123.5 255.1l.5-.1zM123.5 255.1l.5-.1-.3 .2zM123.6 252.7l.9-.1zM123.6 252.7l1-.1z"/>
<path d="M123.6 252.7h.7zM123.6 252.7h.5l-.6 .2zM123.7 255.2l.3-.2 .3 .2zM123.7 255.2h.6zM123.8 252.6l2-.1zM123.8 252.6h.8l-1 .1zM123.8 252.5h2M123.8 255.3h1.2zM123.8 255.3h1zM123.8 255.3h.9zM123.8 255.3h.7zM123.8 255.3h.6z"/>
<path d="M123.8 255.3l1.9 .1zM123.8 255.3l1.9 .1-1.6 .1zM123.8 255.3l.3 .2-.9 .8zM124 252.5l1.5-.1zM124 252.5l1.5-.1 .3 .1zM124 259.2l.7 1-3.1 1.7zM124.1 255.5l1.6-.1zM124.1 255.5h1.4zM124.2 252.4l1.2-.1zM124.2 252.4h1.3zM124.3 255.6l1.2-.1zM124.3 255.6h1z"/>
<path d="M124.4 252.3h.8zM124.4 252.3l.6-.1zM124.4 252.3h1zM124.5 255.6h.8zM124.6 252.2h.4zM124.6 252.6l1.2-.1zM124.6 255.7l.7-.1zM124.8 252.6l1-.1zM124.8 255.7l.5-.1zM125 252.6l.8-.1zM125 255.3h.9zM125.1 252.6l.7-.1z"/>
<path d="M125.2 255.3l.8-.1zM125.2 252.6l.6-.1zM125.4 252.7h.6zM125.4 252.7h.6l-.3 .1zM125.4 252.7l.3 .1-1.7 2.2zM125.4 255.2h.6zM125.5 255.1l.7-.1zM125.5 252.4l.9-.9-.6 1zM125.7 252.8h.4zM125.7 252.8l.3-.1 .1 .1zM125.7 255h.5zM125.7 252.8l-1.4 2.4-.3-.2z"/>
<path d="M125.8 252.9l.4 .1zM125.8 254.9l.5-.1-.1 .2zM125.9 253h.3l.2 .2zM125.9 253l.5 .2zM125.9 254.8l.5-.2-.1 .2zM125.9 254.8h.4l-.5 .1zM126 253.2h.4l-.4 .1zM126 254.6h.4l-.5 .2zM126 253.3l.4-.1v.1zM126 253.3h.4zM126.1 254.5l.4-.1-.1 .2zM126.1 254.5l.3 .1h-.4z"/>
<path d="M126.1 251.3l.3 .2-.9 .9zM126.1 253.5l.3-.2 .1 .2zM126.1 253.5h.4zM126.1 254.3l.4-.1v.2zM126.1 254.3l.4 .1-.4 .1zM126.2 253.6l.3-.1v.2zM126.2 253.6l.3 .1-.3 .1zM126.2 253.8l.3-.1-.3 .2zM126.2 253.9l.3-.2v.2zM126.2 253.9h.3l-.3 .2zM126.2 254.1l.3-.2v.3zM126.2 254.1l.3 .1-.4 .1z"/>
<path d="M184.2 245l.4-.1-.1 .2zM184.2 245l.3 .1-.3 .2zM184.2 245.3l.3-.2zM184.2 245.5l.3-.2zM184.2 245.3h.3l-.3 .2zM184.2 245.5l.3-.1 .1 .2zM184.2 245.5l.4 .1-.4 .1zM184.2 244.8l.4-.1v.2zM184.2 244.8l.4 .1-.4 .1zM184.2 245.7l.4 .1zM184.2 245.7l.4 .1-.3 .1zM184.3 245.9h.4z"/>
<path d="M184.3 245.9h.4l-.3 .2zM184.3 244.6l.5-.2zM184.3 244.6h.4zM184.3 244.6l.3 .1-.4 .1zM184.3 247.7l.9-.8-.6 1zM184.4 246.1l.3-.2v.1zM184.4 246.1l.4 .1zM184.4 244.4l.5-.1zM184.4 244.4h.4l-.5 .2zM184.5 246.3h.4zM184.5 244.2l.7-.1zM184.5 244.2h.5z"/>
<path d="M184.5 244.2l.4 .1-.5 .1zM184.6 246.4h.5zM184.6 246.4h.5l-.4 .2zM184.7 244.1l.8-.1zM184.7 244.1l1-.2zM184.7 244.1l.7-.1zM184.7 244.1h.5l-.7 .1zM184.7 246.6l.4-.2 .3 .2zM184.7 246.6h.7zM184.8 243.9h2.1zM184.8 243.8h2.1M184.8 243.9h2.1"/>
<path d="M184.9 246.7h1.2zM184.9 246.7h1zM184.9 246.7h.9zM184.9 246.7l.7-.1zM184.9 246.7l.6-.1zM184.9 246.7l1.9 .1zM184.9 246.7l1.9 .1-1.6 .1zM184.9 246.7l.3 .2-.9 .8zM185 243.8l1.6-.1zM185 243.8l1.6-.1 .3 .2zM185.2 246.9l1.6-.1zM185.2 246.9h1.4z"/>
<path d="M185.2 243.7l1.2-.1zM185.2 243.7h1.4zM185.4 246.9h1.2zM185.4 246.9h.9zM185.5 243.6h.7zM185.5 243.6h.6zM185.5 243.6h.9zM185.5 247l.8-.1zM185.7 243.6h.4zM185.7 243.9h1.2zM185.7 247l.6-.1zM185.9 243.9h1z"/>
<path d="M185.9 247l.4-.1zM186 243.9h.9zM186.1 246.7l.8-.1zM186.2 243.9h.7zM186.2 246.6l.9-.1zM186.3 244l.6-.1zM186.4 244h.7zM186.4 244h.7l-.4 .2zM186.4 244l.3 .2-1.6 2.2zM186.4 246.6l.7-.1zM186.6 246.5l.6-.2zM186.6 243.7l.9-.8-.6 1z"/>
<path d="M186.7 244.2h.5zM186.7 244.2l.4-.2 .1 .2zM186.7 244.2l-1.3 2.4-.3-.2zM186.8 244.3h.5zM186.9 246.3l.5-.2zM186.9 246.3l.5-.2-.2 .2zM186.9 246.3h.3l-.5 .1zM187 244.4l.3-.1 .1 .2zM187 244.4l.4 .1zM187 246.1l.5-.2-.1 .2zM187 244.5h.4l-.3 .2zM187.1 246l.4-.1-.5 .2z"/>
<path d="M187.1 244.7l.3-.2 .1 .2zM187.1 244.7h.4zM187.2 245.8l.3-.1v.2zM187.2 245.8l.3 .1-.4 .1zM187.2 242.7l.3 .2-.9 .8zM187.2 244.8l.3-.1 .1 .2zM187.2 244.8l.4 .1zM187.2 245.6l.4-.1-.1 .2zM187.2 245.6l.3 .1-.3 .1zM187.2 244.9h.4v.2zM187.2 244.9l.4 .2h-.3zM187.3 245.1h.3l-.3 .2z"/>
<path d="M187.3 245.3l.3-.2v.2zM187.3 245.3h.3l-.3 .2zM187.3 245.5l.3-.2v.2zM187.3 245.5h.3l-.4 .1zM206.2 255.7l2.9 2.1-3.4-1zM23.9 264.4l3.5-.6v1.2zM23.9 264.4h68.4M88.8 263.8l3.5 .6-3.5 .6z"/>
</g>
<!-- layer: STD_FH_DATUMS -->
<path d="M85.3 116.6h.5v7h-.5M85.8 117.4a2.25 2.25 0 0 1 2.1 2.3M87.9 120.5l-.4 1.5a1.92 1.92 0 0 1-1.7 .9M155.9 172.9v-.5h7v.5" fill="none" stroke="#000" stroke-width=".51"/>
<path d="M155.9 172.9h.1M156.8 172.9h1.4M157.8 172.4v.3M157.9 174.1v2M159.2 172.9h1.4M160.9 174.1v2M161 172.4v.3M161.5 172.9h1.4" fill="none" stroke="#000" stroke-width=".3"/>
<!-- layer: TABLES -->
<g fill="none" stroke="#000" stroke-width=".3">
<path d="M229.2 5.2h185.3M229.4 5.2v200h185v-200M229.4 13.2h185M235.4 5.2v200M241.4 5.2v200M249.4 5.2v200M319.4 5.2v200M335.2 19.4h31.1M382.4 5.2v200M392.4 5.2v200M229.4 21.2h185M229.4 29.2h185"/>
<path d="M229.4 37.2h185M229.4 45.2h185M229.4 53.2h185M229.4 61.2h185M229.4 69.2h185M229.4 77.2h185M342.3 67.4h16.9M229.4 85.2h185M229.4 93.2h185M229.4 101.2h185M229.4 109.2h185M229.4 117.2h185"/>
<path d="M229.4 125.2h185M229.4 133.2h185M328.4 139.4h44.7M229.4 141.2h185M229.4 149.2h185M229.4 157.2h185M229.4 165.2h185M229.4 173.2h185M229.4 181.2h185M229.4 189.2h185M229.4 197.2h185"/>
</g>
<g font-size="7.6">
<text x="105.6" y="10.1" transform="rotate(-180 105.6 10.1)">RE_34_953-111_2-01-SB Сборка</text>
<text x="314.4" y="246.4">RE_34_953-111_2-01-SB Сборка</text>
<text x="299.4" y="259.3">Держатель графитовой</text>
<text x="308.7" y="267.1">вставки в сборе</text>
<text x="383.3" y="267.1">0,45</text>
<text x="323.3" y="274.9">(76.2)</text>
</g>
<text font-size="6.8" x="403.6" y="266.8">1:1</text>
<text font-size="6.1" x="380" y="286.6">ООО &quot;ПТО&quot;</text>
<g font-size="5.9">
<text x="335.3" y="19.2">Документация</text>
<text x="229.8" y="35.2">А3</text>
<text x="251.2" y="35.2">RE_34_953-111_2-01-SB Сборка</text>
<text x="319.5" y="35.2">Сборочный чертеж</text>
<text x="342.5" y="67.2">Детали</text>
<text x="229.8" y="83.2">А3</text>
<text x="244.5" y="83.2">1</text>
<text x="251.2" y="83.2">RE_34_953-111_2-01</text>
<text x="321.2" y="83.2">Корпус</text>
<text x="386.5" y="83.2">1</text>
<text x="229.8" y="91.2">А3</text>
<text x="244.1" y="91.2">2</text>
<text x="251.2" y="91.2">RE_34_953-111_2-02</text>
<text x="321.2" y="91.2">Штифт</text>
<text x="386.5" y="91.2">1</text>
<text x="321.2" y="99.2">направляющий</text>
<text x="229.8" y="107.2">А3</text>
<text x="244.2" y="107.2">3</text>
<text x="251.2" y="107.2">RE_34_953-111_2-03</text>
<text x="321.2" y="107.2">Пружина</text>
<text x="386.5" y="107.2">1</text>
<text x="321.2" y="115.2">запорная</text>
<text x="48.4" y="142.8">Б-Б</text>
<text x="328.5" y="139.2">Стандартные изделия</text>
<text x="169.8" y="155.8">А</text>
<text x="244.1" y="155.2">4</text>
<text x="321.2" y="155.2">Шайба 3</text>
<text x="386.5" y="155.2">1</text>
<text x="321.2" y="163.2">ГОСТ 11371-68</text>
<text x="244.2" y="171.2">5</text>
<text x="321.2" y="171.2">Винт M3x4</text>
<text x="386.5" y="171.2">1</text>
<text x="321.2" y="179.2">ГОСТ 17473-80</text>
<text x="33.4" y="245.3">А-А</text>
<text x="169.8" y="250.3">А</text>
</g>
<g font-size="5.3">
<text x="12.3" y="46.6" transform="rotate(-90 12.3 46.6)">Перв. примен.</text>
<text x="12.3" y="102.8" transform="rotate(-90 12.3 102.8)">Справ. №</text>
<text x="12.3" y="175.8" transform="rotate(-90 12.3 175.8)">Подп. и дата</text>
<text x="12.3" y="205.5" transform="rotate(-90 12.3 205.5)">Инв. № дубл.</text>
<text x="12.3" y="230.6" transform="rotate(-90 12.3 230.6)">Взам. инв. №</text>
<text x="12.3" y="260.8" transform="rotate(-90 12.3 260.8)">Подп. и дата</text>
<text x="12.3" y="290.5" transform="rotate(-90 12.3 290.5)">Инв. № подл.</text>
<text x="295.8" y="296">Копировал</text>
<text x="365" y="295.9">Формат A3</text>
</g>
<g font-size="5.1">
<text x="36.9" y="55.3">25</text>
<text x="155.4" y="55.3">25,4</text>
<text x="130.3" y="146.2">3</text>
<text x="201.5" y="144.5" transform="rotate(-90 201.5 144.5)">6,5</text>
<text x="222.5" y="146.6" transform="rotate(-90 222.5 146.6)">1,9</text>
<text x="32.9" y="154.8">2</text>
<text x="71.4" y="159.4">38,1</text>
<text x="129.5" y="164.9">5</text>
<text x="199.8" y="163">4</text>
<text x="236.4" y="218.7">1. Штифт направляющий поз.2 установить с фиксатором резьбы.</text>
<text x="38.6" y="225.2" transform="rotate(-90 38.6 225.2)">1,1</text>
<text x="236.4" y="224">2.Покрытие: Хим.окс. - произвести в сборе со штифтом.</text>
<text x="124.1" y="239.8">119,2</text>
<text x="66.4" y="243.6">21,2</text>
<text x="222.9" y="242" transform="rotate(-90 222.9 242)">3</text>
<text x="188" y="247">111,5</text>
<text x="72.2" y="253.6">33,2</text>
<text x="126.9" y="255.7">95,7</text>
<text x="54.4" y="263.6">68,4</text>
</g>
<g font-size="4.5">
<text x="369.1" y="256.1">Лит.</text>
<text x="383.9" y="256.1">Масса</text>
<text x="399" y="256.1">Масштаб</text>
<text x="230.5" y="261.1">Изм.</text>
<text x="238" y="261.1">Лист</text>
<text x="251.7" y="261.1">№ докум.</text>
<text x="273.7" y="261.1">Подп.</text>
<text x="286" y="261.1">Дата</text>
<text x="231.4" y="266.1">Pазраб.</text>
<text x="248.4" y="266.1">Арзамасов В.В.</text>
<text x="231.4" y="271.1">Пров.</text>
<text x="231.4" y="281.1">Нач.отд.</text>
<text x="231.4" y="276.1">Т.контр.</text>
<text x="366" y="276.1">Лист</text>
<text x="379.4" y="276.1">1</text>
<text x="385.3" y="276.1">Листов</text>
<text x="405.4" y="276.1">1</text>
<text x="231.4" y="286.1">Н.контр.</text>
<text x="231.4" y="291.1">Утв.</text>
</g>
<text font-size="3.5" x="285.2" y="265.7">20.07.20</text>
</svg>
